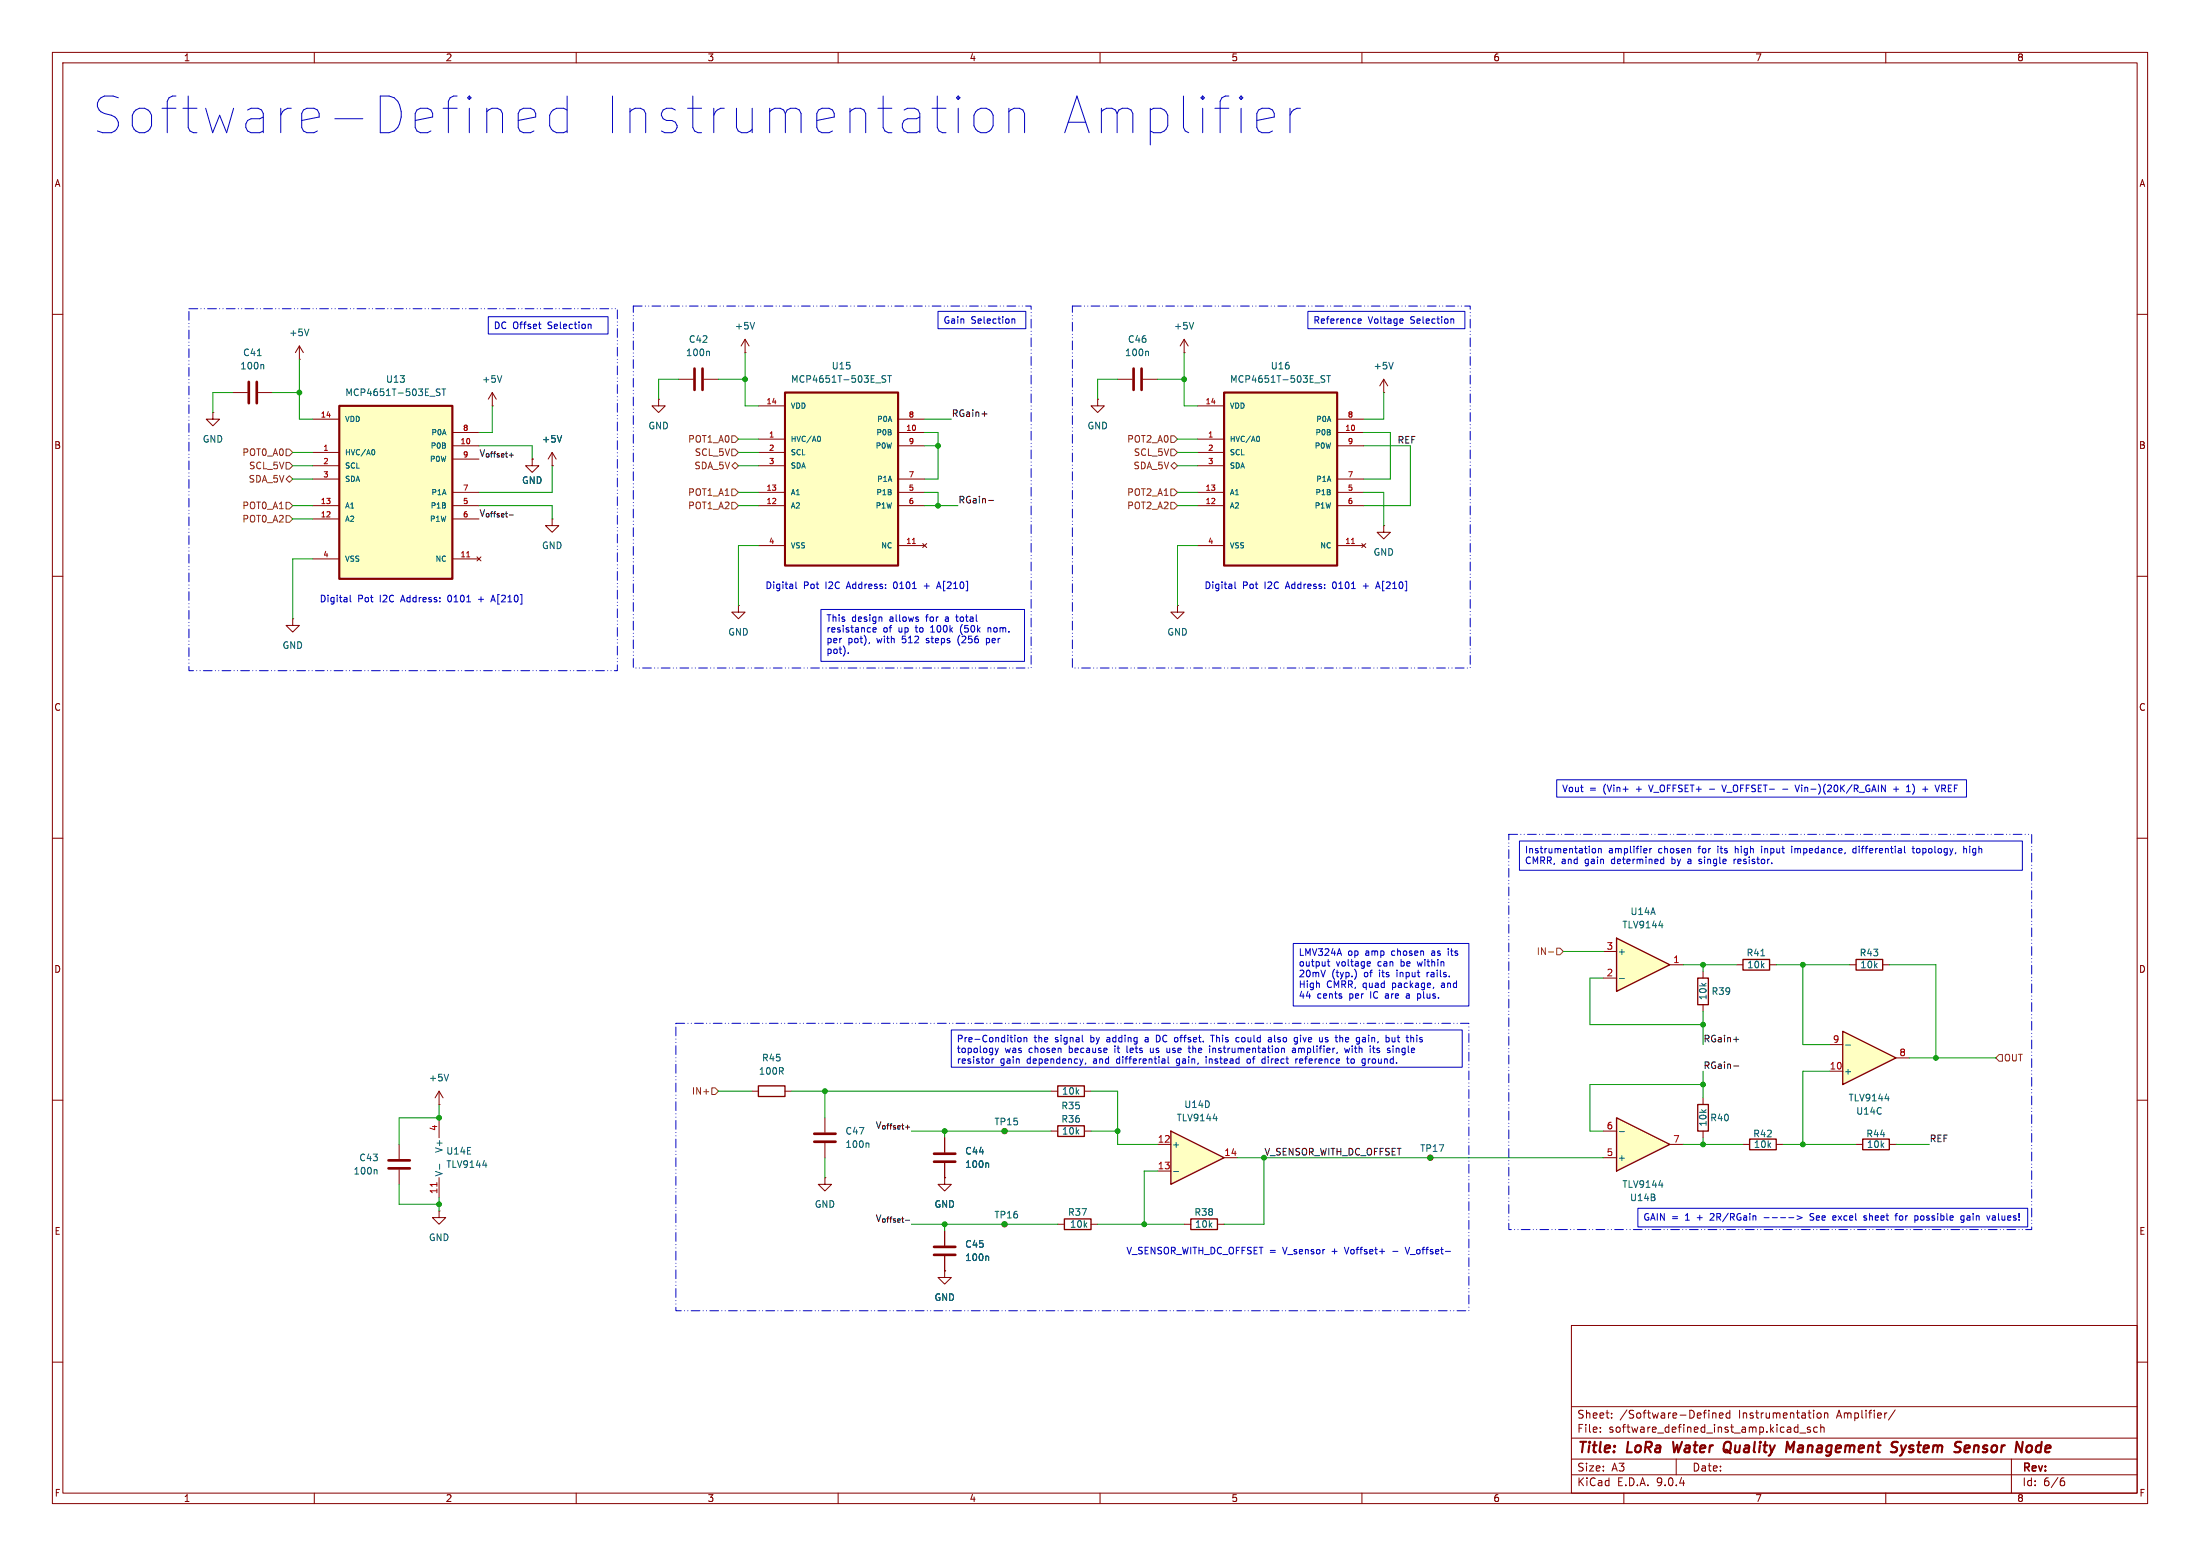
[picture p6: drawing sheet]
<svg xmlns="http://www.w3.org/2000/svg" width="420mm" height="297mm" viewBox="0 0 420 297" stroke-linecap="round" stroke-linejoin="round" font-family="sans-serif">
<g fill="none" stroke="#840000" stroke-width=".19">
<path d="M10 10h400v277h-400zM12 12h396v273h-396zM60 10v2M110 10v2M160 10v2M210 10v2M260 10v2M310 10v2M360 10v2M10 60h2M44.4 74.9h2.8M49.3 74.9h2.8"/>
<path d="M142.2 67.3h.1M142.2 64.8l-.7 1.2M142.2 64.8l.8 1.2M142.2 64.8v2.5M408 60h2M10 110h2M264.2 100.3v1.3h1.2l-1.2 1.3-1.3-1.3h1.3M264.2 100.3h.1M408 110h2M10 160h2M408 160h2M10 210h2"/>
<path d="M180.3 217.2v2.8M200.7 215.9h1.2M207 215.9h1.3M408 210h2M180.3 222v2.8M191.8 233.7h.1M226.1 233.7h1.2M232.4 233.7h1.3M273 221h.1M300 253h108v32h-108zM10 260h2M300 278.5h108"/>
<path d="M300 274.5h108M300 268.5h108M305.5 273.2v.2M305.5 272.5v.1M307.7 270.5v.2M307.7 269.8v.1M320 278.5v3M326.9 269.7v1M326.9 269.8l.3-.1 .3 .1 .1 .9M328.2 270.2l.7-.2v-.2l-.5-.1-.2 .2 .1 .7h.6M330.2 269.8l-.4-.1-.3 .3 .2 .6h.5M330.2 269.2v1.5"/>
<path d="M342.8 272.4l.4 .1M343.2 271.9v1.5M343.2 273.3l-.4 .1M343.6 273.5h1.1M345.6 272.5l-.4-.1-.2 .2 .1 .2 .5 .2v.3h-.6M346.9 270l.3-.3 .3 .1 .2 .2-.2 .6-.3 .1-.3-.3M346.9 272.5l-.4-.1-.3 .3 .2 .6h.5M347.6 272.5l.2-.1 .4 .1v.9M347.6 271.9v1.5M348.3 269.8l.2-.1 .4 .1v.9M348.3 269.7v1M361.8 269.1l-1.3 1.9"/>
<path d="M384 278.5v6.5M408 260h2M60 285v2M110 285v2M160 285v2M210 285v2M260 285v2M300 281.5h108M310 285v2M360 285v2M393.6 282.7h.4l.2 .2-.1 .5-.5 .2M394 282.1l-.4 .1"/>
<circle cx="191.8" cy="233.7" r=".51"/>
<circle cx="273" cy="221" r=".51"/>
</g>
<g fill="none" stroke="#840000" stroke-width=".4">
<path d="M319.4 275.2l.2 2 .6-1.4M329.1 276.9l.2 .2a.71 .71 0 0 0 .9-.2M329.4 276.7l.4 .1 .4 .5M330.1 275.2a.77 .77 0 0 0-1 .7M341.2 275.2l.5 1.4 .8-1.4-.2 2M361.5 276.2l.5 .1a.51 .51 0 0 1 .1 .6 .51 .51 0 0 1-.4 .3h-.5M361.6 275.2l.7 .1M362.9 275.9l.3 1.3M363.2 277.2l-.2 .5-.3 .2M363.9 275.9l-.7 1.3M375.2 276l.6-.1 .2 .1v.3l-1 .2M375.8 277.1l-.6 .1"/>
<path d="M387.9 276.1v.7M388.9 276l-.2 .3-.1 .5 .4 .4"/>
</g>
<path d="M47.5 72.9v4.1M49 72.9v4.1M178.3 220.2h4.1M178.3 221.7h4.1" fill="none" stroke="#840000" stroke-width=".51"/>
<path d="M49.1 67.9h.8M50.2 69.6l.1 .2v.6M144.1 61.5l-.5 1.3M188.6 222l.1 .2v.6" fill="none" stroke="#006464" stroke-width=".19"/>
<path d="M201.9 214.9h5.1v2h-5.1zM227.3 232.7h5.1v2h-5.1z" fill="none" stroke="#840000" stroke-width=".25"/>
<path d="M223.5 215.9l10.2 5.1-10.2 5.1z" fill="#ffffc2"/>
<path d="M332.7 183.1h5.1v2.1h-5.1zM354.3 183.1h5.1v2.1h-5.1zM144.8 207.3h5.1v2h-5.1zM223.5 215.9l10.2 5.1-10.2 5.1z" fill="none" stroke="#840000" stroke-width=".25"/>
<g fill="none" stroke="#840000" stroke-width=".19">
<path d="M101.6 87.6v1.3h1.3l-1.3 1.3-1.3-1.3h1.3M101.6 87.6h.1M105.4 99.1v1.2h1.3l-1.3 1.3-1.3-1.3h1.3M105.4 99.1h.1M331.5 184.2h1.2M337.8 184.2h1.3M353.1 184.2h1.2M359.4 184.2h1.3M143.5 208.3h1.3M149.9 208.3h1.2M221 218.4h2.5M180.3 224.8v1.3h1.3l-1.3 1.2-1.2-1.2h1.2"/>
<path d="M180.3 224.8h.1M180.3 234.9v2.8M180.3 239.8v2.8M221 223.5h2.5M233.7 221h2.5M180.3 242.6v1.2h1.3l-1.3 1.3-1.2-1.3h1.2M180.3 242.6h.1"/>
</g>
<path d="M336.2 182.4h.7M231.6 213.5h.8M188.6 239.8l.1 .1v.7M224 223.6h1" fill="none" stroke="#006464" stroke-width=".19"/>
<path d="M178.3 238h4.1M178.3 239.5h4.1" fill="none" stroke="#840000" stroke-width=".51"/>
<path d="M308.6 179.1l10.2 5.1-10.2 5z" fill="#ffffc2"/>
<path d="M308.6 179.1l10.2 5.1-10.2 5z" fill="none" stroke="#840000" stroke-width=".25"/>
<path d="M105.4 88.9h.1M105.4 86.4l-.8 1.2M105.4 86.4l.8 1.2M105.4 86.4v2.5M306.1 181.6h2.5M306.1 186.7h2.5M318.8 184.2h2.5" fill="none" stroke="#840000" stroke-width=".19"/>
<path d="M107.2 83.1l-.4 1.3M316.7 176.7h.8M309.1 186.8h1" fill="none" stroke="#006464" stroke-width=".19"/>
<path d="M308.6 213.4l10.2 5-10.2 5.1z" fill="#ffffc2"/>
<path d="M308.6 213.4l10.2 5-10.2 5.1z" fill="none" stroke="#840000" stroke-width=".25"/>
<path d="M306.1 215.9h2.5M318.8 218.4h2.5M306.1 221h2.5" fill="none" stroke="#840000" stroke-width=".19"/>
<path d="M309.1 216h1M316.7 226.2h.8" fill="none" stroke="#006464" stroke-width=".19"/>
<path d="M64.8 77.5h21.6v33h-21.6z" fill="#ffffc2"/>
<path d="M64.8 77.5h21.6v33h-21.6z" fill="none" stroke="#840000" stroke-width=".41"/>
<g fill="none" stroke="#840000" stroke-width=".19">
<path d="M94 77.5h.1M94 74.9l-.8 1.3M94 74.9l.7 1.3M94 74.9v2.6M59.7 80h5.1M59.7 86.4h5.1M59.7 88.9h5.1M59.7 91.4h5.1M59.7 96.5h5.1M59.7 99.1h5.1M86.4 96.5h5M86.4 99.1h5"/>
<path d="M86.4 82.6h5M86.4 85.1h5M86.4 87.6h5M86.4 94h5M59.7 106.7h5.1M86.4 106.7h5M91.1 106.3l.7 .8M91.8 106.3l-.7 .8"/>
</g>
<path d="M83.3 74.6l.7 .5-.2 .4-.5-.1M84 74.3l-.5-.1-.2 .3M84.4 74.2h.7M84.7 74.2v1.3M95.8 71.7l-.4 1.3M71.3 85.8a.64 .64 0 0 1 0 1" fill="none" stroke="#006464" stroke-width=".19"/>
<path d="M89.1 106.3h.6" fill="none" stroke="#a90000" stroke-width=".19"/>
<path d="M233.7 74.9h21.6v33.1h-21.6z" fill="#ffffc2"/>
<path d="M233.7 74.9h21.6v33.1h-21.6z" fill="none" stroke="#840000" stroke-width=".41"/>
<g fill="none" stroke="#840000" stroke-width=".19">
<path d="M40.6 78.7v1.3h1.3l-1.3 1.3-1.2-1.3h1.2M40.6 78.7h.1M57.1 68.6h.1M57.1 66l-.7 1.3M57.1 66l.8 1.3M57.1 66v2.6M228.6 77.5h5.1M228.6 83.8h5.1M228.6 86.4h5.1M228.6 88.9h5.1M228.6 94h5.1M228.6 96.5h5.1"/>
<path d="M255.3 94h5M255.3 96.5h5M255.3 80h5M255.3 82.6h5M255.3 85.1h5M255.3 91.4h5M55.9 118.1v1.3h1.2l-1.2 1.3-1.3-1.3h1.3M55.9 118.1h.1M228.6 104.1h5.1M255.3 104.1h5M260 103.8l.7 .7M260.7 103.8l-.7 .7"/>
</g>
<path d="M59 62.8l-.5 1.3M252.2 72.1l.7 .5-.2 .4-.5-.1M252.9 71.8l-.5-.1-.2 .2M253.3 71.7h.7M253.6 71.7v1.3M240.2 83.3a.64 .64 0 0 1 0 1" fill="none" stroke="#006464" stroke-width=".19"/>
<path d="M258 103.8h.6" fill="none" stroke="#a90000" stroke-width=".19"/>
<path d="M351.8 196.9l10.1 5-10.1 5.1z" fill="#ffffc2"/>
<path d="M324.1 186.7h2v5.1h-2zM351.8 196.9l10.1 5-10.1 5.1zM201.9 207.3h5.1v2h-5.1zM324.1 210.8h2v5.1h-2zM334 217.4h5.1v2.1h-5.1zM355.6 217.4h5.1v2.1h-5.1zM203.2 232.7h5.1v2h-5.1z" fill="none" stroke="#840000" stroke-width=".25"/>
<g fill="none" stroke="#840000" stroke-width=".19">
<path d="M209.5 76.2v1.3h1.3l-1.3 1.2-1.2-1.2h1.2M209.5 76.2h.1M213.4 72.4h2.8M218.2 72.4h2.8M226.1 67.3h.1M226.1 64.8l-.8 1.2M226.1 64.8l.7 1.2M226.1 64.8v2.5M264.2 74.9h.1M264.2 72.4l-.8 1.3M264.2 72.4l.7 1.3M264.2 72.4v2.5"/>
<path d="M224.8 115.6v1.2h1.3l-1.3 1.3-1.3-1.3h1.3M224.8 115.6h.1M325.1 185.4v1.3M325.1 191.8v1.2M349.2 199.4h2.6M76.2 218.4v2.8M83.8 210.8h.1M83.8 208.3v2.5M83.8 213.4v3.8M83.8 208.3l-.7 1.3M83.8 208.3l.8 1.3M157.5 213.4v2.8"/>
<path d="M157.5 218.2v2.8M191.8 215.9h.1M200.7 208.3h1.2M207 208.3h1.3M325.1 209.6v1.2M325.1 215.9v1.3M332.7 218.4h1.3M339.1 218.4h1.3M349.2 204.5h2.6M354.3 218.4h1.3M360.7 218.4h1.2M361.9 201.9h2.6"/>
<path d="M76.2 223.3v2.8M83.8 231.1v1.3h1.3l-1.3 1.3-1.3-1.3h1.3M83.8 231.1h.1M83.8 224.8v3.8M157.5 224.8v1.3h1.2l-1.2 1.2-1.3-1.2h1.3M157.5 224.8h.1M201.9 233.7h1.3M208.3 233.7h1.2"/>
<circle cx="191.8" cy="215.9" r=".51"/>
</g>
<path d="M219.1 67l.2 .2v.7M227.9 61.5l-.4 1.3M266 69.2l-.4 1.2M352.3 199.5h1M85.6 205l-.4 1.3M165.7 218.2l.2 .2v.6M359.9 209.7h.7M71.8 223.3l.2 .1v.7M83.9 222.2v1M92.2 222.4h.7" fill="none" stroke="#006464" stroke-width=".19"/>
<path d="M83.4 225.7v.8" fill="none" stroke="#a90000" stroke-width=".19"/>
<path d="M216.4 70.4v4M217.9 70.4v4M155.4 216.4h4.1M155.4 217.9h4.1M74.2 221.5h4M74.2 223h4" fill="none" stroke="#840000" stroke-width=".51"/>
<path d="M149.9 74.9h21.5v33.1h-21.5z" fill="#ffffc2"/>
<path d="M149.9 74.9h21.5v33.1h-21.5z" fill="none" stroke="#840000" stroke-width=".41"/>
<g fill="none" stroke="#840000" stroke-width=".19">
<path d="M125.7 76.2v1.3h1.3l-1.3 1.2-1.2-1.2h1.2M125.7 76.2h.1M129.5 72.4h2.8M134.4 72.4h2.8M144.8 77.5h5.1M101.6 87.6h.1M105.4 88.9h.1M144.8 83.8h5.1M144.8 86.4h5.1M144.8 88.9h5.1M144.8 94h5.1M144.8 96.5h5.1"/>
<path d="M171.4 94h5.1M171.4 96.5h5.1M171.4 80h5.1M171.4 82.6h5.1M171.4 85.1h5.1M171.4 91.4h5.1M141 115.6v1.2h1.2l-1.2 1.3-1.3-1.3h1.3M141 115.6h.1M144.8 104.1h5.1M171.4 104.1h5.1M176.1 103.8l.8 .7M176.9 103.8l-.8 .7"/>
<path d="M180.3 217.2v2.8M180.3 224.8h.1M180.3 222v2.8M180.3 234.9v2.8M180.3 239.8v2.8M180.3 242.6h.1"/>
</g>
<path d="M135.3 67l.1 .2v.7M168.4 72.1l.7 .5-.3 .4-.4-.1M169.1 71.8l-.5-.1-.2 .2M169.5 71.7h.7M169.8 71.7v1.3M107.2 83.1l-.4 1.3M156.4 83.3a.64 .64 0 0 1 0 1M188.6 239.8l.1 .1v.7M188.6 222l.1 .2v.6" fill="none" stroke="#006464" stroke-width=".19"/>
<path d="M174.2 103.8h.6" fill="none" stroke="#a90000" stroke-width=".19"/>
<path d="M132.6 70.4v4M134.1 70.4v4" fill="none" stroke="#840000" stroke-width=".51"/>
<g fill="none" stroke="#725600" stroke-width=".19">
<path d="M54.6 98.4h.6l.7 .7-.7 .6h-.6zM54.6 91.4l.6-.6 .7 .6-.7 .7zM54.6 85.7h.6l.7 .7-.7 .6h-.6zM54.6 88.3h.6l.7 .6-.7 .6h-.6zM54.6 95.9h.6l.7 .6-.7 .7h-.6zM139.7 85.7h.6l.7 .7-.7 .6h-.6zM139.7 83.2h.6l.7 .6-.7 .7h-.6zM139.7 95.9h.6l.7 .6-.7 .7h-.6zM139.7 93.3h.6l.7 .7-.7 .6h-.6zM139.7 88.9l.6-.6 .7 .6-.7 .6zM223.5 95.9h.7l.6 .6-.6 .7h-.7zM223.5 85.7h.7l.6 .7-.6 .6h-.7z"/>
<path d="M223.5 93.3h.7l.6 .7-.6 .6h-.7zM223.5 83.2h.7l.6 .6-.6 .7h-.7zM223.5 88.9l.7-.6 .6 .6-.6 .6zM295.6 181.7h1M297.2 181h.6l.6 .6-.6 .6h-.6zM135.9 207.6h.6l.7 .7-.7 .6h-.6zM381.6 201.3h.7v1.3h-.7l-.6-.7z"/>
</g>
<path d="M187.5 79h.9M188.7 95.5h1M331 198.4h.9M331 203.5h.9" fill="none" stroke="#0f0f0f" stroke-width=".19"/>
<g fill="none" stroke="#009600" stroke-width=".19">
<path d="M44.4 74.9h-3.8v3.8M52.1 74.9h5M57.1 68.6v11.4h2.6M94 77.5v5.1h-2.6M129.5 72.4h-3.8v3.8M137.2 72.4h5M142.2 67.3v10.2h2.6M213.4 72.4h-3.9v3.8M221 72.4h5.1M226.1 67.3v10.2h2.5M264.2 74.9v5.1h-3.9M55.9 96.5h3.8"/>
<path d="M55.9 91.4h3.8M55.9 86.4h3.8M55.9 88.9h3.8M55.9 99.1h3.8M91.4 96.5h14v2.6M91.4 85.1h10.2v2.5M105.4 88.9v5.1h-14M141 96.5h3.8M141 94h3.8M141 86.4h3.8M141 83.8h3.8M141 88.9h3.8"/>
<path d="M176.5 96.5h6.4M176.5 94h2.6v2.5M176.5 85.1h2.6M176.5 80h5.1M176.5 82.6h2.6v8.8h-2.6M224.8 96.5h3.8M224.8 94h3.8M224.8 86.4h3.8M224.8 83.8h3.8M224.8 88.9h3.8M260.3 85.1h8.9v11.4h-8.9M260.3 94h3.9v6.3"/>
<path d="M260.3 82.6h5.1v8.8h-5.1M59.7 106.7h-3.8v11.4M144.8 104.1h-3.8v11.5M228.6 104.1h-3.8v11.5M298.4 181.6h7.7M306.1 186.7h-2.6v8.9h21.6M321.3 184.2h10.2M325.1 184.2v1.2M325.1 193v6.4M339.1 184.2h14M344.2 184.2v15.2h5M360.7 184.2h8.9v17.7"/>
<path d="M83.8 210.8v2.6h-7.6v5M137.2 208.3h6.3M151.1 208.3h49.6M157.5 208.3v5.1M174 215.9h26.7M180.3 215.9v1.3M208.3 208.3h5.1v10.1h7.6M208.3 215.9h5.1M321.3 218.4h11.4M325.1 207h-21.6v8.9h2.6M325.1 204.5v5.1M325.1 217.2v1.2"/>
<path d="M340.4 218.4h13.9M349.2 204.5h-5v13.9M361.9 218.4h6.4M364.5 201.9h16.5M76.2 226.1v3.8h7.6M83.8 228.6v2.5M157.5 221v3.8M174 233.7h27.9M180.3 233.7v1.2M209.5 233.7h16.6M221 223.5h-2.6v10.2M236.2 221h69.9"/>
<path d="M241.3 221v12.7h-7.6"/>
</g>
<g fill="none" stroke="#0000c2" stroke-width=".19">
<path d="M108.3 18.3v7M95.6 21l.3 .7v3.6M98.9 23l3.4-.7v-.6l-.4-.7-.6-.3h-1.4l-.6 .3-.4 .7v2.6l.4 .7 .6 .3h1.4l.6-.3M108.3 21l-.7-.3h-1.3l-1 .6-.4 .7v2l.7 1 .7 .3h1.3l.7-.3M186.3 21.3a1.9 1.9 0 0 1 1.8-.7 1.9 1.9 0 0 1 1.5 1.4v2a1.9 1.9 0 0 1-1.8 1.4 1.9 1.9 0 0 1-1.9-1.4v-2zM192.6 21.3a1.9 1.9 0 0 1 2.7-.3l.3 .7v3.6M192.6 20.7v4.6M242.3 20.7l.6 .3 .4 .7v.6l-3.4 .7M242.9 25l-.6 .3M246.3 20.7v4.6M248.3 20.7a1.79 1.79 0 0 0-2 1.3M179.1 59.4h16.7v3.3h-16.7z"/>
<path d="M249.7 59.4h30v3.3h-30zM93.2 60.5h22.9v3.3h-22.9zM102.8 61.9h.5M103.2 62.7h.1M112.4 61.9h.4v.8M193.2 61l.2-.1h.3v.8M193.2 60.9v.8M259.3 61.7h.5M259.3 60.9h.4l.2 .3-.6 .1M267.7 60.9l.1 .3-.6 .1M267.8 61.7h-.1M277 60.9h.5v.8"/>
<path d="M66.9 113.6v1.1l.1 .2M91.3 114.4h1M93.8 114.5h.6M94.1 113.6l-.4 1.3M151.9 111.1v1.1l.2 .1M156.7 116.3h38.9v9.9h-38.9zM166.7 120v.6h.5M167.3 120v.1l-.6 .1M168.3 117.8l.1 .8M176.4 111.9h1M177.8 119.7h-.1M178.9 112h.6"/>
<path d="M179.2 111.1l-.4 1.2M182.4 117.8h.5M182.6 117.3l.1 1.2M183.5 119.6l-.1 .4 .1 .8M188.6 119.8v.9M189 119.8l-.4 .1M235.8 111.1v1.1l.1 .1M260.3 111.9h.9M262.7 112h.6M263 111.1l-.4 1.2M161.9 124.6v.1M166 122.6l-.1 .3"/>
<path d="M177.7 120.7h.7M183 121.6l-.1 .5 .1 .7M188.3 121.8v1.3M188.3 122.6l.4 .1M188.7 121.8l-.4 .1M297.2 148.8h78.2v3.3h-78.2zM314.7 149.8l.5 1.3M326.4 150.6h.9M328.7 149.8l.4 1.3M340.3 150.6h1M342.7 149.8l.4 1.3 .4-1.3M359.9 149.8v1.3l-.7-1.3v1.3"/>
<path d="M361.5 150.6h1M362 150.2v.9M364 151.1h.7M364.2 150l.1-.2v1.3M365.1 149.7l.2 .2M365.3 151.4l-.2 .2M367.1 150.6h.9M369.4 149.8l.4 1.3 .5-1.3M370.7 150.5h.5M371 150.5l.4 .6M371.2 149.8h-.5v1.3M290.1 160.5h96v5.6h-96z"/>
<path d="M304 162.1l.2-.1 .3 .1 .1 .5-.1 .1-.3 .1-.2-.1zM305.2 162.1l.1-.1h.3l.1 .8M305.2 162v.8M314.3 162l.1 .3-.6 .1M314.9 162v.8M315.3 162l-.4 .2M317.2 164l.4 .1M317.6 163.6v1.2M317.6 164.8h-.4M322.4 164l-.1 .1M322.4 164.4l-.2 .1 .2 .3M324.3 164.8h.4"/>
<path d="M324.4 164.4h.3M324.7 164l-.3 .1M331 164v.8M331.3 161.5v1.3M331.4 164l-.4 .2M331.5 162l-.2 .1M336.3 161.5v.2M336.3 162v.8M342 161.5v.2M342 162v.8M354.3 162h-.3l-.3 .2 .1 .5h.5M354.3 161.5v1.3"/>
<path d="M363.6 162.7l.2 .1M365 162h.5M365.2 161.5v1.1l.3 .2M366.1 162l-.2 .2v.4l.2 .2M374.9 162.1l.2-.1h.3v.8M374.9 161.5v1.3M376 161.5v.2M181.6 196.6h97.5v7.1h-97.5zM194.4 198.1l.3-.1 .2 .3v.3l-.2 .3-.3-.1-.1-.2zM195.5 198.1l.2-.1 .3 .1v.8M195.5 198v.9M206.6 198.7l.2 .2"/>
<path d="M215.1 199.6v1.1l.2 .2M218.8 198l-.2 .1M218.8 198.4l-.2 .2 .2 .3M221.2 197.7l-.4-.1v1.3l.4-.1M227 199.6v1.1M231.1 197.6h.7M231.5 197.6v1.3M236.2 198l.3 .1M236.5 198.8l-.3 .1M242.2 198.1h.5v.8M242.2 198.8h.5M242.7 198.3l-.5 .1"/>
<path d="M246.9 180.1h33.5v11.9h-33.5zM247.6 198l.1 .1M247.7 198v1.1l-.1 .1M247.7 198.8l-.1 .1M248.3 197.6v.1M248.3 198v.9M253 198.8h.5M253.4 183.6h.5M253.5 198.1l-.3-.1-.2 .2 .1 .2 .4 .1M253.6 183.1v1.1l.3 .2M255.1 197.6v1.1M255.8 197.6v1.3"/>
<path d="M258.9 185.5v.6l-.3 .8M260.3 198l.4 .2v.7M260.7 198.8l-.4 .1M260.7 198.3l-.4 .1M261.5 184.3l-.3 .1M261.6 183.7v.2l-.6 .1M265.8 198v.8l.3 .1 .2-.2M265.9 199.6v.2M266.3 198v.9M266.7 198h.5M268.6 190.1l-.2 .1 .2 .3M270.5 197.6v.1"/>
<path d="M270.5 198v.9M270.6 190.5h.4M272.4 185.6v.9M272.7 185.6l-.3 .2M273.7 188.4l-.1 .2M276.5 181.1v.1M276.5 181.5v.9M189.4 202.1v.9M189.4 202.2v.2M190 200.1l.3 .8M190.3 200.9l-.3 .4M190.6 200.1l-.3 .8"/>
<path d="M207.3 202.9l-.1 .2M219.6 200.1v.6l.4 .2M222.2 202.1l.2 .2v.7M222.4 202.9l-.4 .1M222.4 202.4l-.4 .1M223 201.7v1.1l.2 .2M223.3 200.8l-.2 .1h-.3M224.6 203.3l.2 .1M224.8 202.1l-.2 .3v.3l.2 .3M226.8 200.1h.5M227.2 200.9h.1M230.3 202.1v.9"/>
<path d="M231.5 200.1v.8M231.9 200.1l-.4 .1M238.6 202.2l-.3-.1-.2 .3v.4l.2 .2 .3-.1M241.1 202.1l.4 .1M241.5 202.9l-.4 .1M241.5 201.7v1.3M244.8 200.1l.4 .2v.6M246.8 200.1h.5v.8M247.3 200.4h-.4l-.2 .2 .2 .3h.4M247.4 202.1v.9M247.7 202.1l-.3 .3M248.1 202.3l.1 .6 .3 .1"/>
<path d="M248.7 202.4l-.6 .1M256.7 200.1l.2 .8 .3-.6 .2 .6 .3-.8M257 202.1h.5M257.2 201.7v1.1l.3 .2M258.3 202.1l-.3 .1-.1 .2 .1 .4 .3 .2M261.2 202.1v.9M261.5 202.1l-.3 .3M262.2 200.9h.3M262.9 200.9h.3M262.9 200.3v.1l.3 .1M266.5 200.1v.8M266.6 200.1l-.1 .1"/>
<path d="M256.6 238.1l.5 1.2M263.4 238.9h.9M265.9 238.9h1M268.3 238.1l.4 1.2M275.9 238.9h1M312.7 230.6h74.4v3.6h-74.4zM336.8 232.4h.9M338.3 232.4h1M339.9 232.4h1M341.5 232.4h1M343.1 232.1l.9 .3-.9 .4M345.5 232.8l.5 .1"/>
<path d="M346.1 231.6h-.3l-.3 .3 .2 .3 .3 .1M350.1 232.1h.3M350.4 232.8l-.3 .1M350.5 232.4l-.6 .1M356.3 232.1h-.3l-.2 .1 .1 .2 .4 .1v.3h-.5M361.7 232.1h.5M362.2 231.6l-.2 .1M362.8 232.1l-.2 .2v.4l.2 .2M365.9 232.1l.3 .2v.4l-.3 .2M366.7 232.2v.6M374.9 232.1h-.3l-.3 .2 .1 .5h.5M374.9 232.1v1l-.2 .2h-.3"/>
<path d="M375.9 232.1h-.4M376 232.4h-.3l-.2 .2v.2l.5 .1M380.4 232.1h.5M380.9 232.4h-.4l-.2 .2 .2 .3 .4-.1"/>
</g>
<path d="M36.1 58.9h81.8v69.1h-81.8zM120.9 58.4h75.9v69.1h-75.9zM204.7 58.4h76v69.1h-76zM288 159.3h99.9v75.4h-99.9zM129 195.3h151.4v54.9h-151.4z" fill="none" stroke="#0000c2" stroke-width=".19" stroke-dasharray="1.7 .6 0 .6 0 .6"/>
<g fill="#009600" stroke="#009600" stroke-width=".19">
<circle cx="325.1" cy="195.6" r=".46"/>
<circle cx="344.2" cy="184.2" r=".46"/>
<circle cx="273" cy="221" r=".46"/>
<circle cx="191.8" cy="215.9" r=".46"/>
<circle cx="180.3" cy="233.7" r=".46"/>
<circle cx="191.8" cy="233.7" r=".46"/>
<circle cx="157.5" cy="208.3" r=".46"/>
<circle cx="180.3" cy="215.9" r=".46"/>
<circle cx="83.8" cy="213.4" r=".46"/>
<circle cx="83.8" cy="229.9" r=".46"/>
<circle cx="325.1" cy="184.2" r=".46"/>
<circle cx="325.1" cy="218.4" r=".46"/>
<circle cx="325.1" cy="207" r=".46"/>
<circle cx="344.2" cy="218.4" r=".46"/>
<circle cx="369.6" cy="201.9" r=".46"/>
<circle cx="218.4" cy="233.7" r=".46"/>
<circle cx="213.4" cy="215.9" r=".46"/>
<circle cx="142.2" cy="72.4" r=".46"/>
<circle cx="179.1" cy="96.5" r=".46"/>
<circle cx="179.1" cy="85.1" r=".46"/>
<circle cx="57.1" cy="74.9" r=".46"/>
<circle cx="226.1" cy="72.4" r=".46"/>
</g>
<g font-size="9.7" fill="#0000c2">
<text x="17.7" y="25.8">Software-Defined</text>
<text x="114.8" y="25.8">Instrumentation</text>
<text x="201.2" y="25.8">Amplifier</text>
</g>
<g font-size="2.8" fill="#840000">
<text x="301" y="277.9">Title:</text>
<text x="310.6" y="277.9">LoRa</text>
<text x="320.2" y="277.9">Water</text>
<text x="330.7" y="277.9">Quality</text>
<text x="343.4" y="277.9">Management</text>
<text x="364.3" y="277.9">System</text>
<text x="377.2" y="277.9">Sensor</text>
<text x="389.6" y="277.9">Node</text>
</g>
<g font-size="2.1" fill="#840000">
<text x="301" y="273.7">File:</text>
<text x="301" y="271">Sheet:</text>
<text x="307.1" y="273.7">software_defined_inst_amp.kicad_sch</text>
<text x="309.2" y="271">/Software-Defined</text>
<text x="331.9" y="271">Instrumentation</text>
<text x="350.8" y="271">Amplifier/</text>
<text x="301" y="281.1">Size:</text>
<text x="307.6" y="281.1">A3</text>
<text x="323" y="281.1">Date:</text>
<text x="386" y="281.3">Rev:</text>
<text x="301" y="283.9">KiCad</text>
<text x="308.7" y="283.9">E.D.A.</text>
<text x="316.3" y="283.9">9.0.4</text>
<text x="386" y="283.9">Id:</text>
<text x="390.1" y="283.9">6/6</text>
</g>
<g font-size="1.8" fill="#840000">
<text x="35" y="11.9">1</text>
<text x="85" y="11.9">2</text>
<text x="135" y="11.9">3</text>
<text x="185" y="11.9">4</text>
<text x="235" y="11.9">5</text>
<text x="285" y="11.9">6</text>
<text x="335" y="11.9">7</text>
<text x="385" y="11.9">8</text>
<text x="10.3" y="35.9">A</text>
<text x="408.3" y="35.9">A</text>
<text x="10.3" y="85.9">B</text>
<text x="408.2" y="85.9">B</text>
<text x="10.3" y="135.9">C</text>
<text x="408.2" y="135.9">C</text>
<text x="10.3" y="185.9">D</text>
<text x="408.2" y="185.9">D</text>
<text x="10.3" y="235.9">E</text>
<text x="408.3" y="235.9">E</text>
<text x="10.3" y="285.9">F</text>
<text x="35" y="286.9">1</text>
<text x="85" y="286.9">2</text>
<text x="135" y="286.9">3</text>
<text x="185" y="286.9">4</text>
<text x="235" y="286.9">5</text>
<text x="285" y="286.9">6</text>
<text x="335" y="286.9">7</text>
<text x="385" y="286.9">8</text>
<text x="408.3" y="285.9">F</text>
</g>
<g font-size="1.8" fill="#006464">
<text x="55.1" y="64.4">+5V</text>
<text x="131.4" y="65.6">C42</text>
<text x="140.2" y="63.1">+5V</text>
<text x="215.2" y="65.6">C46</text>
<text x="224" y="63.1">+5V</text>
<text x="45.8" y="70.7">100n</text>
<text x="46.3" y="68.2">C41</text>
<text x="130.9" y="68.2">100n</text>
<text x="158.7" y="70.7">U15</text>
<text x="214.7" y="68.2">100n</text>
<text x="242.5" y="70.7">U16</text>
<text x="262.1" y="70.7">+5V</text>
<text x="65.8" y="75.8">MCP4651T-503E_ST</text>
<text x="73.6" y="73.3">U13</text>
<text x="91.9" y="73.3">+5V</text>
<text x="150.9" y="73.3">MCP4651T-503E_ST</text>
<text x="234.7" y="73.3">MCP4651T-503E_ST</text>
<text x="123.7" y="82.1">GND</text>
<text x="207.5" y="82.1">GND</text>
<text x="38.6" y="84.7">GND</text>
<text x="103.4" y="84.7">+5V</text>
<text x="99.6" y="92.6">GND</text>
<text x="103.4" y="105">GND</text>
<text x="262.1" y="106.3">GND</text>
<text x="53.8" y="124.1">GND</text>
<text x="138.9" y="121.5">GND</text>
<text x="222.8" y="121.5">GND</text>
<text x="309.6" y="177.4">TLV9144</text>
<text x="311.2" y="174.9">U14A</text>
<text x="308.7" y="182.5">+</text>
<text x="333.3" y="182.7">R41</text>
<text x="333.5" y="185">10k</text>
<text x="354.9" y="182.7">R43</text>
<text x="355" y="185">10k</text>
<text x="326" y="191" transform="rotate(-90 326 191)">10k</text>
<text x="326.7" y="190.1">R39</text>
<text x="145.4" y="202.8">R45</text>
<text x="81.8" y="206.6">+5V</text>
<text x="144.8" y="205.3">100R</text>
<text x="202.6" y="209.1">10k</text>
<text x="351.9" y="205.3">+</text>
<text x="189.7" y="215">TP15</text>
<text x="202.5" y="214.5">R36</text>
<text x="202.5" y="211.9">R35</text>
<text x="224.5" y="214.2">TLV9144</text>
<text x="226" y="211.7">U14D</text>
<text x="326" y="215.1" transform="rotate(-90 326 215.1)">10k</text>
<text x="326.4" y="214.2">R40</text>
<text x="352.8" y="210.4">TLV9144</text>
<text x="354.3" y="213">U14C</text>
<text x="68.5" y="221.8">C43</text>
<text x="84.7" y="220.2" transform="rotate(-90 84.7 220.2)">V+</text>
<text x="85.1" y="220.6">U14E</text>
<text x="161.3" y="219.3">100n</text>
<text x="161.3" y="216.8">C47</text>
<text x="184.2" y="220.6">C44</text>
<text x="202.6" y="216.8">10k</text>
<text x="223.6" y="219.3">+</text>
<text x="271" y="220.1">TP17</text>
<text x="308.7" y="221.8">+</text>
<text x="334.6" y="217.3">R42</text>
<text x="334.7" y="219.3">10k</text>
<text x="356.2" y="217.3">R44</text>
<text x="356.3" y="219.3">10k</text>
<text x="67.4" y="224.4">100n</text>
<text x="84.7" y="224.7" transform="rotate(-90 84.7 224.7)">V-</text>
<text x="85.1" y="223.1">TLV9144</text>
<text x="184.2" y="223.1">100n</text>
<text x="309.6" y="226.9">TLV9144</text>
<text x="155.4" y="230.7">GND</text>
<text x="178.3" y="230.7">GND</text>
<text x="189.7" y="232.8">TP16</text>
<text x="203.8" y="232.3">R37</text>
<text x="227.9" y="232.3">R38</text>
<text x="311.1" y="229.5">U14B</text>
<text x="81.8" y="237.1">GND</text>
<text x="184.2" y="238.4">C45</text>
<text x="204.2" y="234.5">10k</text>
<text x="228" y="234.5">10k</text>
<text x="184.2" y="240.9">100n</text>
<text x="178.3" y="248.5">GND</text>
</g>
<g font-size="1.8" fill="#0000c2">
<text x="94.2" y="63.1">DC Offset</text>
<text x="104.7" y="63.1">Selection</text>
<text x="180" y="62.1">Gain</text>
<text x="185.4" y="62.1">Selection</text>
<text x="250.6" y="62.1">Reference</text>
<text x="261.2" y="62.1">Voltage</text>
<text x="269.4" y="62.1">Selection</text>
<text x="146" y="112.6">Digital</text>
<text x="153.4" y="112.6">Pot</text>
<text x="157.7" y="112.6">I2C</text>
<text x="161.9" y="112.6">Address:</text>
<text x="171" y="112.6">0101</text>
<text x="177" y="112.6">+</text>
<text x="179.8" y="112.6">A[210]</text>
<text x="229.9" y="112.6">Digital</text>
<text x="237.2" y="112.6">Pot</text>
<text x="241.5" y="112.6">I2C</text>
<text x="245.8" y="112.6">Address:</text>
<text x="254.9" y="112.6">0101</text>
<text x="260.9" y="112.6">+</text>
<text x="263.6" y="112.6">A[210]</text>
<text x="60.9" y="115.2">Digital</text>
<text x="68.3" y="115.2">Pot</text>
<text x="72.6" y="115.2">I2C</text>
<text x="76.9" y="115.2">Address:</text>
<text x="85.9" y="115.2">0101</text>
<text x="92" y="115.2">+</text>
<text x="94.7" y="115.2">A[210]</text>
<text x="157.7" y="119">This</text>
<text x="162.6" y="119">design</text>
<text x="169.9" y="119">allows</text>
<text x="177.1" y="119">for</text>
<text x="180.9" y="119">a</text>
<text x="183.2" y="119">total</text>
<text x="157.7" y="121.1">resistance</text>
<text x="157.7" y="123.1">per</text>
<text x="157.7" y="125.1">pot).</text>
<text x="161.9" y="123.1">pot),</text>
<text x="167.5" y="123.1">with</text>
<text x="168.6" y="121.1">of</text>
<text x="171.6" y="121.1">up</text>
<text x="172.5" y="123.1">512</text>
<text x="175.1" y="121.1">to</text>
<text x="177.3" y="123.1">steps</text>
<text x="178.1" y="121.1">100k</text>
<text x="183.5" y="123.1">(256</text>
<text x="184" y="121.1">(50k</text>
<text x="189.1" y="123.1">per</text>
<text x="189.4" y="121.1">nom.</text>
<text x="298.1" y="151.5">Vout</text>
<text x="303.4" y="151.5">=</text>
<text x="306.2" y="151.5">(Vin+</text>
<text x="312.6" y="151.5">+</text>
<text x="315.3" y="151.5">V_OFFSET+</text>
<text x="329.7" y="151.5">V_OFFSET-</text>
<text x="344.1" y="151.5">Vin-)(20K/R_GAIN</text>
<text x="362.9" y="151.5">+</text>
<text x="365.7" y="151.5">1)</text>
<text x="371.6" y="151.5">VREF</text>
<text x="291" y="163.2">Instrumentation</text>
<text x="291" y="165.3">CMRR,</text>
<text x="298.1" y="165.3">and</text>
<text x="302.7" y="165.3">gain</text>
<text x="307.1" y="163.2">amplifier</text>
<text x="307.9" y="165.3">determined</text>
<text x="316.7" y="163.2">chosen</text>
<text x="319.6" y="165.3">by</text>
<text x="322.9" y="165.3">a</text>
<text x="324.5" y="163.2">for</text>
<text x="325.2" y="165.3">single</text>
<text x="328.4" y="163.2">its</text>
<text x="331.9" y="163.2">high</text>
<text x="332.1" y="165.3">resistor.</text>
<text x="337.1" y="163.2">input</text>
<text x="343.1" y="163.2">impedance,</text>
<text x="355" y="163.2">differential</text>
<text x="366.6" y="163.2">topology,</text>
<text x="376.5" y="163.2">high</text>
<text x="247.8" y="182.8">LMV324A</text>
<text x="247.8" y="184.8">output</text>
<text x="255.1" y="184.8">voltage</text>
<text x="257.3" y="182.8">op</text>
<text x="260.8" y="182.8">amp</text>
<text x="263.1" y="184.8">can</text>
<text x="265.9" y="182.8">chosen</text>
<text x="267.7" y="184.8">be</text>
<text x="271.1" y="184.8">within</text>
<text x="273.8" y="182.8">as</text>
<text x="277.1" y="182.8">its</text>
<text x="247.8" y="186.9">20mV</text>
<text x="247.8" y="188.9">High</text>
<text x="247.8" y="190.9">44</text>
<text x="251.4" y="190.9">cents</text>
<text x="253.2" y="188.9">CMRR,</text>
<text x="254.2" y="186.9">(typ.)</text>
<text x="257.7" y="190.9">per</text>
<text x="260.3" y="188.9">quad</text>
<text x="260.5" y="186.9">of</text>
<text x="261.9" y="190.9">IC</text>
<text x="263.6" y="186.9">its</text>
<text x="264.9" y="190.9">are</text>
<text x="266" y="188.9">package,</text>
<text x="267.1" y="186.9">input</text>
<text x="269.1" y="190.9">a</text>
<text x="271.4" y="190.9">plus.</text>
<text x="273" y="186.9">rails.</text>
<text x="275.6" y="188.9">and</text>
<text x="182.6" y="199.3">Pre-Condition</text>
<text x="182.6" y="201.3">topology</text>
<text x="182.6" y="203.4">resistor</text>
<text x="190.9" y="203.4">gain</text>
<text x="191.8" y="201.3">was</text>
<text x="196.2" y="203.4">dependency,</text>
<text x="196.5" y="201.3">chosen</text>
<text x="197.4" y="199.3">the</text>
<text x="201.5" y="199.3">signal</text>
<text x="204.3" y="201.3">because</text>
<text x="208.5" y="199.3">by</text>
<text x="209" y="203.4">and</text>
<text x="211.7" y="199.3">adding</text>
<text x="213.3" y="201.3">it</text>
<text x="213.6" y="203.4">differential</text>
<text x="215.8" y="201.3">lets</text>
<text x="219.3" y="199.3">a</text>
<text x="220.4" y="201.3">us</text>
<text x="221.6" y="199.3">DC offset.</text>
<text x="223.8" y="201.3">use</text>
<text x="225.2" y="203.4">gain,</text>
<text x="228.2" y="201.3">the</text>
<text x="231.1" y="203.4">instead</text>
<text x="232.3" y="201.3">instrumentation</text>
<text x="232.5" y="199.3">This</text>
<text x="237.4" y="199.3">could</text>
<text x="239.1" y="203.4">of</text>
<text x="242.2" y="203.4">direct</text>
<text x="243.8" y="199.3">also</text>
<text x="248.4" y="201.3">amplifier,</text>
<text x="248.8" y="203.4">reference</text>
<text x="249" y="199.3">give</text>
<text x="253.9" y="199.3">us</text>
<text x="257.3" y="199.3">the</text>
<text x="258.6" y="201.3">with</text>
<text x="258.9" y="203.4">to</text>
<text x="261.4" y="199.3">gain,</text>
<text x="261.9" y="203.4">ground.</text>
<text x="263.6" y="201.3">its</text>
<text x="267.1" y="201.3">single</text>
<text x="267.3" y="199.3">but</text>
<text x="271.4" y="199.3">this</text>
<text x="313.6" y="233.3">GAIN =</text>
<text x="321.8" y="233.3">1</text>
<text x="324.2" y="233.3">+</text>
<text x="327" y="233.3">2R/RGain</text>
<text x="346.4" y="233.3">See</text>
<text x="351" y="233.3">excel</text>
<text x="357.1" y="233.3">sheet</text>
<text x="363.4" y="233.3">for</text>
<text x="367.2" y="233.3">possible</text>
<text x="376.2" y="233.3">gain</text>
<text x="381.4" y="233.3">values!</text>
<text x="214.9" y="239.6">V_SENSOR_WITH_DC_OFFSET =</text>
<text x="245" y="239.6">V_sensor</text>
<text x="254.5" y="239.6">+</text>
<text x="257.2" y="239.6">Voffset+</text>
<text x="269.3" y="239.6">V_offset-</text>
</g>
<g font-size="1.8" fill="#0f0f0f">
<text x="181.6" y="79.7">RGain+</text>
<text x="91.4" y="87.3">V_{offset+}</text>
<text x="266.7" y="84.7">REF</text>
<text x="91.4" y="98.7">V_{offset-}</text>
<text x="182.9" y="96.2">RGain-</text>
<text x="325.1" y="199">RGain+</text>
<text x="325.1" y="204.1">RGain-</text>
<text x="167" y="215.6">V_{offset+}</text>
<text x="368.3" y="218.1">REF</text>
<text x="167" y="233.3">V_{offset-}</text>
</g>
<g font-size="1.8" fill="#725600">
<text x="46.2" y="87.2">POT0_A0</text>
<text x="47.4" y="89.8">SCL_5V</text>
<text x="131.3" y="84.7">POT1_A0</text>
<text x="132.5" y="89.8">SDA_5V</text>
<text x="132.5" y="87.2">SCL_5V</text>
<text x="215.1" y="84.7">POT2_A0</text>
<text x="216.3" y="89.8">SDA_5V</text>
<text x="216.4" y="87.2">SCL_5V</text>
<text x="47.4" y="92.3">SDA_5V</text>
<text x="131.3" y="94.8">POT1_A1</text>
<text x="215.1" y="94.8">POT2_A1</text>
<text x="46.2" y="99.9">POT0_A2</text>
<text x="46.2" y="97.4">POT0_A1</text>
<text x="131.3" y="97.4">POT1_A2</text>
<text x="215.1" y="97.4">POT2_A2</text>
<text x="293.3" y="182.5">IN-</text>
<text x="382.5" y="202.8">OUT</text>
<text x="132" y="209.1">IN+</text>
</g>
<g font-size="1.8" fill="#a90000">
<text x="306.6" y="181.4">3</text>
<text x="319.3" y="183.9">1</text>
<text x="306.6" y="186.4">2</text>
<text x="349.8" y="199.1">9</text>
<text x="362.5" y="201.7">8</text>
<text x="349.2" y="204.2">10</text>
<text x="83.6" y="216" transform="rotate(-90 83.6 216)">4</text>
<text x="306.6" y="215.6">6</text>
<text x="220.9" y="218.2">12</text>
<text x="233.6" y="220.7">14</text>
<text x="306.6" y="220.7">5</text>
<text x="319.3" y="218.2">7</text>
<text x="220.9" y="223.3">13</text>
<text x="83.6" y="228" transform="rotate(-90 83.6 228)">11</text>
</g>
<text font-size="1.8" fill="#009600" x="241.3" y="220.6">V_SENSOR_WITH_DC_OFFSET</text>
<g font-size="1.4" fill="#a90000">
<text x="146.2" y="77.2">14</text>
<text x="230" y="77.2">14</text>
<text x="61.1" y="79.8">14</text>
<text x="88.3" y="82.3">8</text>
<text x="146.7" y="83.6">1</text>
<text x="172.9" y="82.3">10</text>
<text x="173.4" y="79.8">8</text>
<text x="230.5" y="83.6">1</text>
<text x="256.7" y="82.3">10</text>
<text x="257.2" y="79.8">8</text>
<text x="61.6" y="86.1">1</text>
<text x="61.6" y="88.6">2</text>
<text x="87.8" y="84.8">10</text>
<text x="88.3" y="87.4">9</text>
<text x="146.7" y="86.1">2</text>
<text x="146.7" y="88.6">3</text>
<text x="173.4" y="84.8">9</text>
<text x="230.5" y="86.1">2</text>
<text x="230.5" y="88.6">3</text>
<text x="257.2" y="84.8">9</text>
<text x="61.6" y="91.2">3</text>
<text x="88.3" y="93.7">7</text>
<text x="146.2" y="93.7">13</text>
<text x="173.4" y="91.2">7</text>
<text x="173.4" y="93.7">5</text>
<text x="230" y="93.7">13</text>
<text x="257.2" y="91.2">7</text>
<text x="257.2" y="93.7">5</text>
<text x="61.1" y="96.3">13</text>
<text x="61.1" y="98.8">12</text>
<text x="88.3" y="96.3">5</text>
<text x="88.3" y="98.8">6</text>
<text x="146.2" y="96.3">12</text>
<text x="173.4" y="96.3">6</text>
<text x="230" y="96.3">12</text>
<text x="257.2" y="96.3">6</text>
<text x="61.6" y="106.4">4</text>
<text x="87.8" y="106.4">11</text>
<text x="146.7" y="103.9">4</text>
<text x="172.9" y="103.9">11</text>
<text x="230.5" y="103.9">4</text>
<text x="256.7" y="103.9">11</text>
</g>
<g font-size="1.4" fill="#006464">
<text x="65.8" y="80.7">VDD</text>
<text x="82.2" y="83.3">P0A</text>
<text x="150.9" y="78.2">VDD</text>
<text x="167.2" y="83.3">P0B</text>
<text x="167.3" y="80.7">P0A</text>
<text x="234.7" y="78.2">VDD</text>
<text x="251" y="83.3">P0B</text>
<text x="251.1" y="80.7">P0A</text>
<text x="65.8" y="87.1">HVC/A0</text>
<text x="65.8" y="89.6">SCL</text>
<text x="81.9" y="88.4">P0W</text>
<text x="82.1" y="85.8">P0B</text>
<text x="150.9" y="84.6">HVC/A0</text>
<text x="150.9" y="87.1">SCL</text>
<text x="150.9" y="89.6">SDA</text>
<text x="167" y="85.8">P0W</text>
<text x="234.7" y="84.6">HVC/A0</text>
<text x="234.7" y="87.1">SCL</text>
<text x="234.7" y="89.6">SDA</text>
<text x="250.9" y="85.8">P0W</text>
<text x="65.8" y="92.2">SDA</text>
<text x="82.2" y="94.7">P1A</text>
<text x="150.9" y="94.7">A1</text>
<text x="167.2" y="94.7">P1B</text>
<text x="167.3" y="92.2">P1A</text>
<text x="234.7" y="94.7">A1</text>
<text x="251" y="94.7">P1B</text>
<text x="251.1" y="92.2">P1A</text>
<text x="65.8" y="97.3">A1</text>
<text x="65.8" y="99.8">A2</text>
<text x="81.9" y="99.8">P1W</text>
<text x="82.1" y="97.3">P1B</text>
<text x="150.9" y="97.3">A2</text>
<text x="167" y="97.3">P1W</text>
<text x="234.7" y="97.3">A2</text>
<text x="250.9" y="97.3">P1W</text>
<text x="65.8" y="107.4">VSS</text>
<text x="83" y="107.4">NC</text>
<text x="150.9" y="104.9">VSS</text>
<text x="168.1" y="104.9">NC</text>
<text x="234.7" y="104.9">VSS</text>
<text x="251.9" y="104.9">NC</text>
</g>
</svg>
